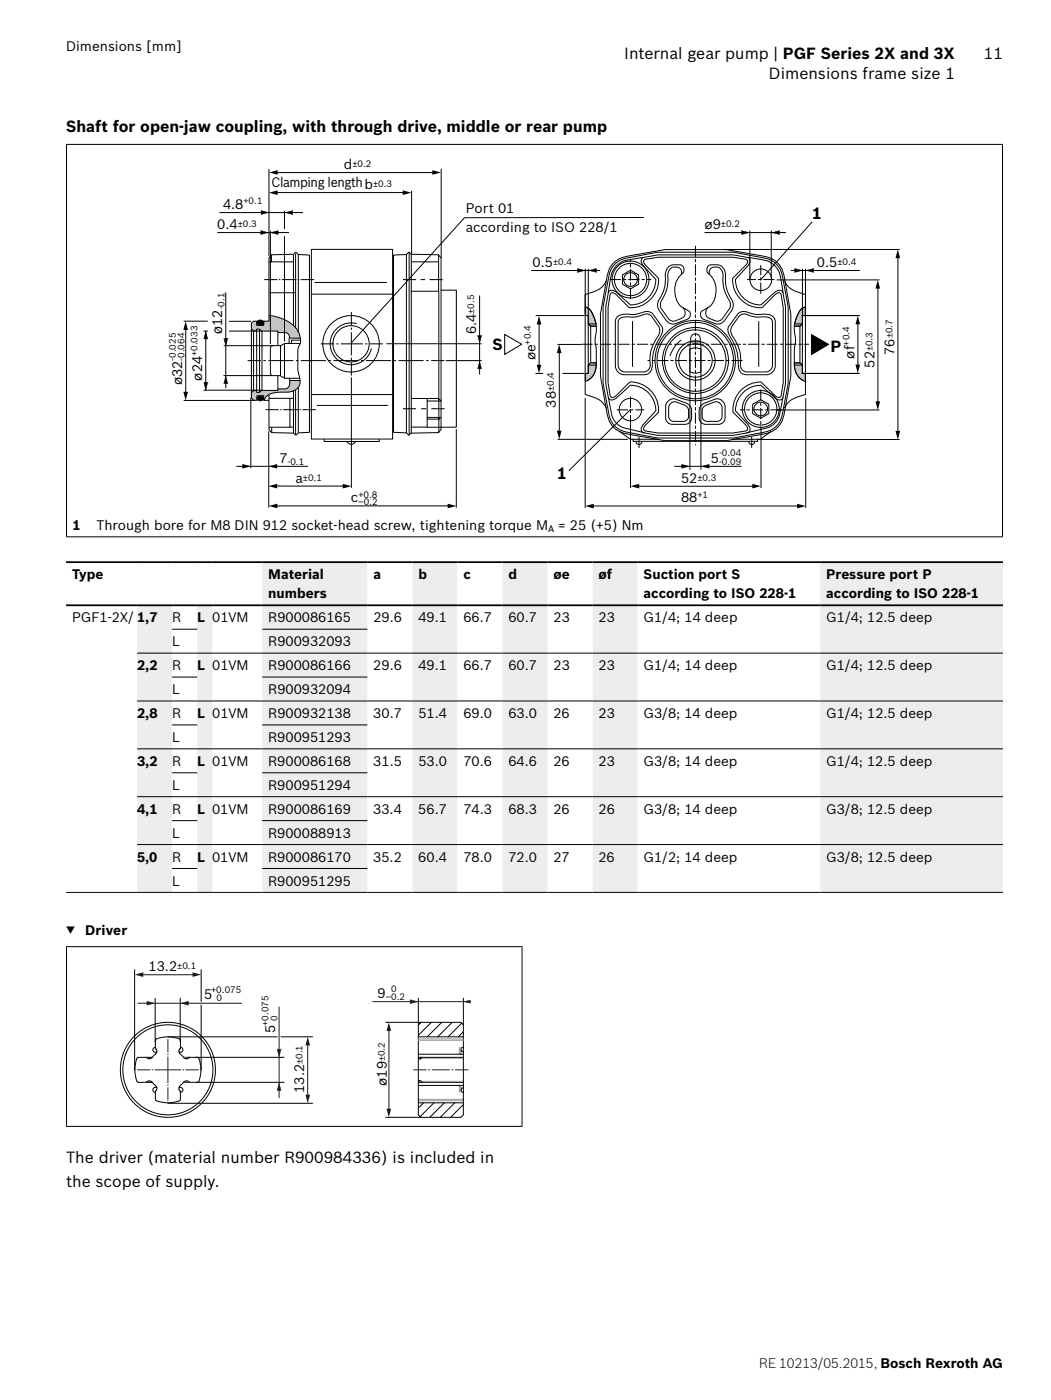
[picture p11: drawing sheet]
<svg xmlns="http://www.w3.org/2000/svg" width="210mm" height="280mm" viewBox="0 0 210 280" stroke-linecap="round" stroke-linejoin="round" font-family="sans-serif">
<path d="M13.2 28.9h187.2M13.3 29v78.3M200.3 29v78.3M13.2 107.4h187.2" fill="none" stroke="#000" stroke-width=".2"/>
<g fill="#c6c7c8">
<path d="M50.7 78.1h.6v.4h.6l.4-.4h3.2v-.3h1.7l.4-.3 .2-.4v-1h2.2a2.08 2.08 0 0 1-2.1 2.3l-2.3 .1a2.86 2.86 0 0 0-2.8 1.5v-.9h-1.5v1h-.6l-.4-.5v-1.1z"/>
<path d="M50.7 64.2h.6v.9h1.4v-.9h1.1l-.1-1.2a8.2 8.2 0 0 1 5.8 3.1l.5 1.5h-2.2l-.1-.6-.3-.4-1.9-.1v-.3h-3.2l-.4-.4h-.6v.4h-.6l-.4-.4v-1.2z"/>
</g>
<g fill="none" stroke="#000" stroke-width=".2">
<path d="M52.8 55.9h2.6M53.7 52.4h4.9M53.8 58.5h5.2M54.2 50.9v1.5M58.6 50.9v14.2M59.1 50.7v15M59.6 50.9v15.6M60.1 55.9h2.7M62.2 58.8h16.2M62.2 49.9h16.2v37.9h-16.2zM62.9 56.5h14.3M78.6 51l2.6-.1 .5-.5 .4 .4 5.5 .2 .5 .6v34.3l-.5 .6-5.5 .1-.4 .5-.5-.5-2.6-.1z"/>
<path d="M80.5 55.9h2.6M81.2 50.9v35.7M81.7 50.5v36.4M82.2 50.9v7.4M82.2 58.3h5.5v21.4h-5.5zM82.2 52.4h5.3M85.8 55.9h2.7M87.6 51v7.4M88.1 58h3.1v27.4h-5.8v-5.7M49.5 72.1h2.6M50.3 65.8l.4 .4h.6v-.4h.6l.4 .4h3.2v.3h1.7l.5 .5 .1 .6h2.2M50.7 66.2v11.9"/>
<path d="M51.3 66.2v11.9M51.5 79.5a.61 .61 0 0 1 .7-.3 .61 .61 0 0 1 .4 .7 .61 .61 0 0 1-.8 .3 .61 .61 0 0 1-.3-.7zM51.5 64.2a.6 .6 0 0 1 .9-.2 .6 .6 0 0 1 .1 .9 .6 .6 0 0 1-.8 .1 .6 .6 0 0 1-.2-.8zM51.9 65.8v12.7M52.3 66.3v11.7M53.7 79v6.9l.6 .6 4.4 .1 .4 .5 .5-.5 2.2-.1v-35.5l-2.2-.1-.5-.5-.4 .4-4.4 .2-.6 .6v12.6h-1v.9h-1.4v-.9h-.7l-.4 .4v15l.5 .5h.6v-1h1.4v1h1M53.8 79.7h4.8M53.8 63a7.5 7.5 0 0 1 5.9 3.6 2.91 2.91 0 0 1-.1 3l-.1 4.1 .2 1.3a2.32 2.32 0 0 1-.1 2.5 2.32 2.32 0 0 1-2.3 .9l-1.7 .1a2.86 2.86 0 0 0-2.8 1.5M54.3 69.2l1.8-.1-.1 6h-1.5l-.4-.2-.1-5.3zM55.5 66.5v2.5M55.5 75.1v2.7M56 75.2l.9 .5h3"/>
<path d="M56.8 68.7v7M57.8 67.7v.9M57.8 75.6a1.54 1.54 0 0 1-.6 2.2h-1.7v.3h-3.2l-.4 .4h-.6v-.4h-.6l-.4 .4M57.9 76.1h2.1M57.9 79.7v5.7h-4.2M58.6 78.1v8.5M59.1 78.1v8.8M59.6 77.5v9.1M60 68.7h-3.1l-.9 .5M60.1 68h-1.8v.7M62.3 78.9h16.1M64.1 68.8h2.7"/>
<path d="M70.2 62.4v2.7M70.2 72.5v2.6M71.2 64.7a4.2 4.2 0 0 0-5.1 3 4.2 4.2 0 0 0 3 5.1 4.2 4.2 0 0 0 5.1-3.1M73.8 68.8h2.7M82.2 79.7v6.9M86.1 72.1h2.7M53 81.9h2.7M54.3 85.5v1M57.9 85.4h.7M60.4 81.9h2.7M63.4 81.1h14.1M64.8 87.8v.5h11v-.5"/>
<path d="M71.1 88.3a.94 .94 0 0 1-.9 .5 .94 .94 0 0 1-.8-.4M80.5 81.7h2.6M82.2 85.4h3.1M85.4 80.2h2.7M85.4 83.8h2.3v2.7M86.2 81.7h2.6M88.1 80.2l-.4-.4v4.1l.3-.4h-2.6M133.6 80.1l.8-.3h.5l2.2 .8a1.72 1.72 0 0 1 1.1 1.4v1.6a1.3 1.3 0 0 1-1.3 1.3h-2.6a1.3 1.3 0 0 1-1.3-1.3v-2.3l.1-.5z"/>
<circle cx="70.1" cy="68.8" r="3.6"/>
<circle cx="70.1" cy="68.8" r="5.6"/>
</g>
<path d="M73.4 68.8h-.7" fill="none" stroke="#000" stroke-width=".2" stroke-dasharray=".4 .4" stroke-linecap="butt"/>
<path d="M72.5 68.8h-5.5" fill="none" stroke="#000" stroke-width=".2" stroke-dasharray="4.4 .4 .4 .4" stroke-linecap="butt"/>
<path d="M52.6 72.1h.8M70.2 65.5v.7" fill="none" stroke="#000" stroke-width=".2" stroke-dasharray=".5 .5" stroke-linecap="butt"/>
<path d="M53.6 72.1h32.3" fill="none" stroke="#000" stroke-width=".2" stroke-dasharray="5 .5 .5 .5" stroke-linecap="butt"/>
<path d="M70.2 66.4v5.8" fill="none" stroke="#000" stroke-width=".2" stroke-dasharray="4.6 .5 .5 .5" stroke-linecap="butt"/>
<path d="M59.8 55.9h-.4M56 81.9h.4" fill="none" stroke="#000" stroke-width=".2" stroke-dasharray=".3 .3" stroke-linecap="butt"/>
<path d="M56.6 81.9h3.7" fill="none" stroke="#000" stroke-width=".2" stroke-dasharray="3 .3 .3 .3" stroke-linecap="butt"/>
<path d="M85.2 81.7h-1.5" fill="none" stroke="#000" stroke-width=".2" stroke-dasharray="1 1" stroke-linecap="butt"/>
<path d="M59.2 55.9h-3.6" fill="none" stroke="#000" stroke-width=".2" stroke-dasharray="2.9 .3 .3 .3" stroke-linecap="butt"/>
<path d="M84.9 55.9h-1.3" fill="none" stroke="#000" stroke-width=".2" stroke-dasharray=".9 .9" stroke-linecap="butt"/>
<path d="M51.5 64.2a.6 .6 0 0 1 .9-.2 .6 .6 0 0 1 .1 .9 .6 .6 0 0 1-.8 .1 .6 .6 0 0 1-.2-.8zM51.5 79.5a.61 .61 0 0 1 .7-.3 .61 .61 0 0 1 .4 .7 .61 .61 0 0 1-.8 .3 .61 .61 0 0 1-.3-.7z" fill="#000"/>
<g fill="#c6c7c8" stroke="#000" stroke-width=".2" stroke-dasharray="4.2 .7 .7 .7" stroke-linecap="butt">
<path d="M117.5 73l.5-.4h1.1l-2.1 3.7-.1-1.6h.6z"/>
<path d="M116.9 61.4a2.49 2.49 0 0 1 1.8 2.1l.4 1.7z"/>
<path d="M116.9 61.4l2.2 3.8h-1.1l-.5-.4v-1.7h-.6z"/>
</g>
<path d="M119.1 72.6a3.6 3.6 0 0 1-2.1 3.7z" fill="#c6c7c8" stroke="#000" stroke-width=".2" stroke-dasharray="4.2 .7 .7 .7"/>
<path d="M121.9 55.9h8.2M126 59.8v-7.8M139 49.2v39.8M152 58.7v-5.6M154.7 55.9h-5.4M116.2 68.9h45.4M126 79.4v5.2M148.3 72.1h-18.8M152 77.9v7.8M123.3 82h5.4M156.1 82h-8.2" fill="none" stroke="#000" stroke-width=".2" stroke-dasharray="2.1 .5 .5 .5"/>
<g fill="none" stroke="#000" stroke-width=".2">
<path d="M121.1 56.2a4.6 4.6 0 0 1-3.4 2.5l-.8 .2v20l.8 .2a4.6 4.6 0 0 1 3.4 2.5M121.7 58.3a1.09 1.09 0 0 1 1.7 .3l2.6 2.4a5.1 5.1 0 0 0 5-5.1l-2.3-2.6a1.21 1.21 0 0 1-.3-1.7l3-.6h15.1l2.8 .5a.81 .81 0 0 1 .6 .6 .81 .81 0 0 1-.3 .8l-2.7 3a5.1 5.1 0 0 0 5.1 5.1l2.6-2.4a1.21 1.21 0 0 1 1.7-.3l.7 3.1v15.3l-.5 2.7a.81 .81 0 0 1-.7 .6 .81 .81 0 0 1-.8-.3l-3-2.6a5.1 5.1 0 0 0-5.1 5.1l2.4 2.5a1.21 1.21 0 0 1 .3 1.7l-3.1 .7h-15.1l-2.7-.5a.81 .81 0 0 1-.6-.6 .81 .81 0 0 1 .3-.9l2.6-2.9a5.1 5.1 0 0 0-5-5.1l-2.6 2.3a1.21 1.21 0 0 1-1.7 .3l-.7-3v-15.3zM122.6 52.6a5.6 5.6 0 0 1 3.4-1.5l6.9-1.2h12.2l6.9 1.2a4.9 4.9 0 0 1 4.8 4.8l1.2 6.9v12.4l-1.2 6.9a4.9 4.9 0 0 1-4.8 4.8l-6.9 1.2h-12.2l-6.9-1.2a4.9 4.9 0 0 1-4.8-4.8l-1.2-6.9v-12.4l1.4-8.1a4.2 4.2 0 0 1 1.2-2.1zM122.9 52.8a5.1 5.1 0 0 1 3.1-1.3l5.4-1.1h15.2l5.4 1.1a4.6 4.6 0 0 1 4.5 4.4l1 5.5v15.3l-1 5.4a4.6 4.6 0 0 1-4.5 4.5l-5.4 1h-15.2l-5.4-1a4.6 4.6 0 0 1-4.5-4.5l-1-5.4v-15.3l1.3-6.6a4 4 0 0 1 1.1-2zM124.4 55l1.6-1 1.6 1v1.8l-1.6 1-1.6-1zM128.6 51.5h-.2a11.8 11.8 0 0 0-4.5 1.1 4.4 4.4 0 0 0-2 3.6l-.4 2.3M136.1 54.9l.1-.4a1.02 1.02 0 0 0-.9-1.1 1.54 1.54 0 0 0-1.9 1.9 8.1 8.1 0 0 1-1.4 5.2l.1 1.2 1.5 2.1a1.24 1.24 0 0 0 1.4 .3l1.2-.5a1.26 1.26 0 0 0 .3-2M136.5 54.6a4.5 4.5 0 0 0-.4 6.7l1.5 .9a.99 .99 0 0 1-.3 1.7l-2.3 .8a1.61 1.61 0 0 1-1.9-.6l-1.4-2a2.33 2.33 0 0 1 .4-2.9l.6-1.3 .3-2a2.31 2.31 0 0 1 1.6-2.9h1.2a1 1 0 0 1 .7 1.6M149.4 51.5h.2a11.8 11.8 0 0 1 4.5 1.1 4.4 4.4 0 0 1 2 3.6l.4 2.3M116.9 61.4a2.5 2.5 0 0 1 1.8 2.1 6.3 6.3 0 0 1 .2 4.1l.2 2.4a9.3 9.3 0 0 1-.3 4.6 3.2 3.2 0 0 1-1.8 1.7M116.9 63.1h.6v1.7l.5 .4h1.1M117.5 64.8l.1 8.2h1.6"/>
<path d="M117.6 64.8h1.5M118 65.2v7.4M119.1 72.6h-1.1l-.5 .4v1.7h-.6M121.6 79.5l.6 3.3a3.7 3.7 0 0 0 2.4 2.8l4.2 1M123.2 63.5a2.69 2.69 0 0 1 2.8-.6h1.1l1.5-.5a1.79 1.79 0 0 1 1.8 .4l1.6 2.2a1.95 1.95 0 0 1-.1 2.5 9.2 9.2 0 0 0-1.6 5.7 1.67 1.67 0 0 1-1.6 1.8h-4a1.84 1.84 0 0 1-1.8-1.9v-8.7zM123.8 63.8a3.5 3.5 0 0 1 2.8-.4l1.9-.5a1.38 1.38 0 0 1 1.7 .3l1.4 2a1.72 1.72 0 0 1-.1 2 8.3 8.3 0 0 0-1.6 6.1 1.32 1.32 0 0 1-1.2 1.1h-3.9a1.39 1.39 0 0 1-1.3-1.3v-8.6zM126.4 64.3v9M136.1 68l-1.3 1.4-.9 1.7M137.9 69.1v-.7h2.1v.7M151.6 64.3v9M156.4 79.5l-.6 3.3a3.7 3.7 0 0 1-2.4 2.8l-4.2 1M133.9 80.8l.7-.4a4.4 4.4 0 0 1 2.8 1.1 2.57 2.57 0 0 1-.1 2.5l-.7 .3h-2a1 1 0 0 1-1-1v-1.8z"/>
<path d="M150.4 80.9l1.6-1 1.6 1v1.8l-1.6 1-1.6-1z"/>
<circle cx="126" cy="55.9" r="1.36"/>
<circle cx="126" cy="55.9" r="3.7"/>
<circle cx="126" cy="55.9" r="3.2"/>
<circle cx="152" cy="55.9" r="2.16"/>
<circle cx="138.9" cy="72.1" r="6.1"/>
<circle cx="138.9" cy="72.1" r="8"/>
<circle cx="138.9" cy="72.1" r="7.6"/>
<circle cx="126" cy="81.9" r="2.24"/>
<circle cx="152" cy="81.8" r="1.36"/>
<circle cx="152" cy="81.8" r="3.7"/>
<circle cx="152" cy="81.8" r="3.2"/>
</g>
<g fill="#c6c7c8" stroke="#000" stroke-width=".2">
<path d="M158.7 72.6h1.2l.4 .4v1.7h.6v1.6z"/>
<path d="M160.1 61.8l.8-.4-2.2 3.8a7.3 7.3 0 0 1 1.4-3.4z"/>
<path d="M160.9 61.4v1.7h-.6v1.7l-.4 .4h-1.2z"/>
</g>
<path d="M158.7 72.6l2.2 3.7a3.6 3.6 0 0 1-2.2-3.7z" fill="#c6c7c8" stroke="#000" stroke-width=".2" stroke-dasharray="4.2 .7 .7 .7" stroke-linecap="butt"/>
<g fill="none" stroke="#000" stroke-width=".2">
<path d="M53.7 33.8v17.4M55.2 38.5h25.6M55.2 34.5h31.5M82.2 38.2v12.6M88.1 33.8v17.8M43.4 46.5h14.3M43.8 42.5h16.7M45.1 58.6v19M54 46.2v22.6M56.8 42.2v3.6M56.8 47.2v21M95.8 59.1v15.8"/>
<path d="M106.1 54.1h13.8M116.9 53.7v9.4M117.5 53.7v9.4M122 58.7a.83 .83 0 0 1 1.2 .3l2.5 2.5a5.6 5.6 0 0 0 5.9-5.8l-2.6-2.6a.82 .82 0 0 1-.3-1.1l2.8-.6h15l2.8 .6a.82 .82 0 0 1-.3 1.1l-2.6 2.6a5.6 5.6 0 0 0 5.9 5.8l2.5-2.5a.83 .83 0 0 1 1.2-.3l.5 2.8v15.1l-.5 2.8a.83 .83 0 0 1-1.2-.3l-2.8-2.7a5.6 5.6 0 0 0-5.5 6l2.5 2.6a.82 .82 0 0 1 .3 1.1l-2.9 .5h-14.9l-2.8-.5a.82 .82 0 0 1 .3-1.1l2.6-2.5a5.6 5.6 0 0 0-5.6-6.1l-2.8 2.7a.83 .83 0 0 1-1.2 .3l-.5-2.8v-15.1zM128.7 43.5h-35.9l-22.6 25.1M140.8 46.5h16.2M141.4 54.6a4.5 4.5 0 0 1 .4 6.7l-1.5 .9a.99 .99 0 0 0 .3 1.7l2.3 .8a1.61 1.61 0 0 0 1.9-.6l1.4-2a2.33 2.33 0 0 0-.4-2.9l-.6-1.3-.3-2a2.31 2.31 0 0 0-1.6-2.9h-1.2a1 1 0 0 0-.7 1.6M141.8 54.9l-.1-.4a1.02 1.02 0 0 1 .9-1.1 1.54 1.54 0 0 1 1.9 1.9 8.1 8.1 0 0 0 1.4 5.2l-.1 1.2-1.5 2.1a1.24 1.24 0 0 1-1.4 .3l-1.2-.5a1.26 1.26 0 0 1-.3-2M144.4 49.9h35.4M149.8 46.1v9.8M154.1 46.1v9.8M155.2 56h20.6"/>
<path d="M156.8 56.2a4.6 4.6 0 0 0 3.4 2.5l.7 .2v20l-.7 .2a4.6 4.6 0 0 0-3.4 2.5M158 54.1h13.8M160.3 53.7v9.4M160.9 53.7v9.4M162.3 44.4l-10.3 11.6M175.4 57.4v23.2M179.4 51.3v35.2M36.8 64.2h4.7M37.1 65.7v13M40.7 78h11.8M40.7 66.2h.8M41.1 66.3v11.7"/>
<path d="M44.7 75.1h9.6M44.8 69.1h9.8M45.8 66.2h6.5M45.8 64.3h4.3M50.1 79.6v14M70.2 75.5v22.1M77.2 68.7h19M89.1 72.1h7.1M100.8 66.9l3.4 1.9-3.4 2.1zM107 74.7h1.5M107 63.1h9.8M107.7 64.6v8.7"/>
<path d="M111.4 68.9h4.8M111.8 70.3v16.2M112.4 74.7h4.4M116.9 79.6v22M137.9 69v25M137.9 69.8a2.44 2.44 0 0 1 2.1 0v4.6a2.54 2.54 0 0 1-2.1 0zM138 68.2a1.04 1.04 0 0 1 1-1.4 1.04 1.04 0 0 1 .9 1.4M140 69.1v24.8M147.4 62.8a2.04 2.04 0 0 1 2.4-.2l1 .3h1.1a3.1 3.1 0 0 1 2.7 .6l.3 .9v8.7a1.84 1.84 0 0 1-1.8 1.9h-3.9a1.83 1.83 0 0 1-1.7-2.3 9.1 9.1 0 0 0-1.7-5.6 1.74 1.74 0 0 1 0-2.1zM147.7 63.2a1.64 1.64 0 0 1 2.1-.1l1 .3h1a2.35 2.35 0 0 1 2.5 .7l.1 9a1.39 1.39 0 0 1-1.3 1.3h-3.9a1.34 1.34 0 0 1-1.3-1.5 8.2 8.2 0 0 0-1.7-6.1 1.63 1.63 0 0 1 .1-1.6zM158.7 73h1.6M158.8 72.6h1.1l.4 .4v1.7h.6"/>
<path d="M158.8 64.8h1.5M159.8 65.2v7.4M160.1 74.7h11.6M160.2 63.1h11.6M160.3 64.8v8.2M160.9 63.1h-.6v1.7l-.4 .4h-1.2M160.9 61.4a2.5 2.5 0 0 0-1.7 2.1 6.2 6.2 0 0 0-.3 4.1l-.2 2.4a9.3 9.3 0 0 0 .4 4.6 3.2 3.2 0 0 0 1.8 1.7M161 79.6v22M162.1 66.9l3.4 2-3.4 2zM171.4 64.5v8.7M36.8 80.1h13.8M47.2 93.3h14.3"/>
<path d="M53.7 86.2v15.3M55.1 97.2h13.7M91.2 85.8v15.7M111.4 87.9h14M123.8 86.3l2.1 1.6h5.6M125.9 81.9l-12.2 12.2M126 84.7v12.9M126.5 87.8v.5h24.9v-.5M127.4 97.3h23.2M128.3 88.3a.58 .58 0 0 1-.6 .6 .58 .58 0 0 1-.6-.5M134.7 93.3h13.5M140.1 81.1l.7-.5 2.2-.8a1.6 1.6 0 0 1 1.9 1.5v2.3a1.3 1.3 0 0 1-1.3 1.3h-2.6a1.3 1.3 0 0 1-1.3-1.3v-1.9z"/>
<path d="M140.5 81.5a4.4 4.4 0 0 1 2.7-1.1 1.28 1.28 0 0 1 1.1 1.1v1.8a1 1 0 0 1-1 1h-2a1 1 0 0 1-1-1v-1.2zM149.6 88.3a.58 .58 0 0 0 .6 .6 .58 .58 0 0 0 .6-.5M151.3 87.9h28.5M152.1 85.7v11.9M154.1 86.3l-2.2 1.6h-5.5M155.1 82h20.6M55.1 101.2h34.7M118.3 101.2h41.3"/>
<circle cx="139" cy="72.1" r="3.9"/>
<circle cx="139" cy="72.1" r="3.3"/>
<circle cx="139" cy="72.1" r="6.6"/>
</g>
<path d="M127.7 89.5v-2.1M150.2 89.5v-2.1" fill="none" stroke="#000" stroke-width=".2" stroke-dasharray="2.1 .5 .5 .5"/>
<g fill="#000">
<path d="M53.7 38.5l1.8-.4v.9zM53.7 34.5l1.8-.5v1zM80.5 38.1l1.7 .4-1.7 .5zM86.4 34l1.7 .5-1.7 .5zM175.4 56l.5 1.7h-1zM179.4 49.9l.5 1.7h-1zM36.6 78.4h1l-.5 1.7zM37.1 64.3l.5 1.7h-1zM107.2 73h1l-.5 1.7zM107.7 63.2l.5 1.7h-1zM111.7 68.9l.5 1.7h-.9zM162.1 66.9l3.4 2-3.4 2z"/>
<path d="M170.9 72.9h1l-.5 1.7zM171.4 63.1l.5 1.8h-1zM53.7 97.2l1.7-.4v.9zM68.5 96.8l1.7 .4-1.7 .5zM111.3 86.1h.9l-.5 1.8zM126 97.2l1.7-.4v.9zM150.3 96.8l1.7 .4-1.7 .5zM174.9 80.3h1l-.5 1.7zM178.9 86.2h1l-.5 1.7zM53.7 101.2l1.7-.5v1zM89.5 100.7l1.7 .5-1.7 .5zM116.9 101.2l1.7-.4v.9z"/>
<path d="M159.3 100.8l1.7 .4-1.7 .5z"/>
<path d="M52.1 46.1v.9l1.6-.5zM52.2 46.2l1.1 .3-1.1 .3z"/>
<path d="M52.1 42.1v.9l1.7-.5zM52.2 42.2l1.2 .3-1.2 .3z"/>
<path d="M53.9 46.5l1.7 .5v-.9zM54.3 46.5l1.2-.3v.6z"/>
<path d="M56.8 42.5l1.7 .5v-.9zM57.3 42.5l1.1-.3v.6z"/>
<path d="M115.3 53.6v.9l1.7-.4zM115.5 53.8l1.1 .3-1.1 .3z"/>
<path d="M117.5 54.1l1.7 .4v-.9zM117.9 54.1l1.2-.3v.6z"/>
<path d="M148.1 46.1v.9l1.7-.5zM148.2 46.2l1.2 .3-1.2 .3z"/>
<path d="M154.1 46.5l1.7 .5v-.9zM154.5 46.5l1.2-.3v.6z"/>
<path d="M158.7 53.6v.9l1.7-.4zM158.9 53.8l1.1 .3-1.1 .3z"/>
<path d="M160.9 54.1l1.7 .4v-.9zM161.3 54.1l1.2-.3v.6z"/>
<path d="M41.1 66.1l-.4 1.7h.9zM41.1 66.6l.3 1.1h-.6z"/>
<path d="M40.7 76.4l.4 1.7 .5-1.7zM40.8 76.5h.6l-.3 1.2z"/>
<path d="M45.1 75.1l-.4 1.7h.9zM45.1 75.5l.3 1.2h-.6z"/>
<path d="M44.7 67.6l.4 1.7 .5-1.7zM44.8 67.7h.6l-.3 1.2z"/>
<path d="M95.8 72.1l-.4 1.7h.9zM95.8 72.5l.3 1.2h-.6z"/>
<path d="M95.4 67.1l.4 1.6 .5-1.6zM95.5 67.2h.6l-.3 1.1z"/>
<path d="M48.4 92.8v.9l1.7-.4zM48.5 93l1.2 .3-1.2 .3z"/>
<path d="M53.7 93.3l1.7 .4v-.9zM54.1 93.3l1.2-.3v.6z"/>
<path d="M136.2 92.8v.9l1.7-.4zM136.3 93l1.1 .3-1.1 .3z"/>
<path d="M140 93.3l1.7 .4v-.9zM140.5 93.3l1.1-.3v.6z"/>
</g>
<g fill="#000">
<path d="M52.1 46.1l1.4 .4-1.4 .4zM52.2 42.1l1.4 .4-1.4 .4zM54.1 46.5l1.5-.4v.8zM57 42.5l1.5-.4v.8zM115.4 53.7l1.4 .4-1.4 .4zM117.7 54.1l1.5-.4v.8zM148.2 46.1l1.4 .4-1.4 .4zM154.3 46.5l1.4-.4v.8zM158.8 53.7l1.4 .4-1.4 .4zM161.1 54.1l1.5-.4v.8zM41.1 66.4l.4 1.4h-.8zM40.7 76.5h.8l-.4 1.4z"/>
<path d="M45.1 75.3l.4 1.4h-.8zM44.7 67.7h.8l-.4 1.4zM95.8 72.3l.4 1.5h-.8zM95.4 67.1h.8l-.4 1.4zM48.5 92.9l1.4 .4-1.4 .3zM53.9 93.3l1.4-.4v.7zM136.2 92.9l1.4 .4-1.4 .3zM140.3 93.3l1.4-.4v.7z"/>
</g>
<path d="M52.4 112.4h21v8.7h-21zM82.4 112.4h9v8.7h-9zM100.4 112.4h9v8.7h-9zM118.4 112.4h9v8.7h-9zM163.9 112.4h36.5v8.7h-36.5zM27.4 121.1h7v4.7h-7zM39.4 121.1h3v9.5h-3zM52.4 121.1h21v4.7h-21zM82.4 121.1h9v9.5h-9zM100.4 121.1h9v9.5h-9zM118.4 121.1h9v9.5h-9zM163.9 121.1h36.5v9.5h-36.5zM27.4 125.8h7v4.8h-7zM52.4 125.8h21v4.8h-21zM27.4 130.6h7v9.6h-7zM39.4 130.6h3v9.6h-3zM52.4 130.6h21v4.8h-21zM82.4 130.6h9v9.6h-9zM100.4 130.6h9v9.6h-9zM118.4 130.6h9v9.6h-9zM163.9 130.6h36.5v9.6h-36.5zM52.4 135.4h21v4.8h-21zM27.4 140.2h7v4.8h-7zM39.4 140.2h3v9.6h-3zM52.4 140.2h21v4.8h-21zM82.4 140.2h9v9.6h-9zM100.4 140.2h9v9.6h-9zM118.4 140.2h9v9.6h-9zM163.9 140.2h36.5v9.6h-36.5zM27.4 145h7v4.8h-7zM52.4 145h21v4.8h-21zM27.4 149.8h7v9.5h-7zM39.4 149.8h3v9.5h-3zM52.4 149.8h21v4.8h-21zM82.4 149.8h9v9.5h-9zM100.4 149.8h9v9.5h-9zM118.4 149.8h9v9.5h-9zM163.9 149.8h36.5v9.5h-36.5zM52.4 154.6h21v4.7h-21zM27.4 159.3h7v4.8h-7zM39.4 159.3h3v9.6h-3zM52.4 159.3h21v4.8h-21zM82.4 159.3h9v9.6h-9zM100.4 159.3h9v9.6h-9zM118.4 159.3h9v9.6h-9zM163.9 159.3h36.5v9.6h-36.5zM27.4 164.1h7v4.8h-7zM52.4 164.1h21v4.8h-21zM27.4 168.9h7v9.6h-7zM39.4 168.9h3v9.6h-3zM52.4 168.9h21v4.8h-21zM82.4 168.9h9v9.6h-9zM100.4 168.9h9v9.6h-9zM118.4 168.9h9v9.6h-9zM163.9 168.9h36.5v9.6h-36.5zM52.4 173.7h21v4.8h-21z" fill="#eceded"/>
<g fill="none" stroke="#000" stroke-width=".2">
<path d="M27.4 130.6h173M34.4 125.8h5M34.4 135.4h5M52.4 125.8h21M52.4 135.4h21M27.4 140.2h173M27.4 149.8h173M27.4 159.3h173M34.4 145h5M34.4 154.6h5M52.4 145h21M52.4 154.6h21"/>
<path d="M13.2 178.5h187.2M27.4 168.9h173M34.4 164.1h5M34.4 173.7h5M52.4 164.1h21M52.4 173.7h21M13.2 189.3h91.2M13.3 189.4v35.8M104.3 189.4v35.8M77.1 204.5h7M13.2 225.3h91.2M77.1 223.5h7"/>
</g>
<path d="M13.2 112.4h187.2M13.2 121.1h187.2" fill="none" stroke="#000" stroke-width=".35"/>
<path d="M77.7 205.9v16.2" fill="none" stroke="#1d1d1b" stroke-width=".2"/>
<g fill="#1d1d1b">
<path d="M77.2 221.7h1l-.5 1.8z"/>
<path d="M77.7 204.5l.5 1.7h-1z"/>
</g>
<path d="M33.5 207.4h21.9M56.1 207.4h6.4M33.5 220.7h29" fill="none" stroke="#000" stroke-width=".2"/>
<path d="M61.5 208.8v10.4" fill="none" stroke="#1d1d1b" stroke-width=".2"/>
<g fill="#1d1d1b">
<path d="M61.5 207.4l.5 1.7h-1z"/>
<path d="M61 218.9h1l-.5 1.8z"/>
</g>
<path d="M39.2 211.5h17.6M39.3 216.5h17.5" fill="none" stroke="#000" stroke-width=".2"/>
<path d="M55.8 201.3v18.3" fill="none" stroke="#1d1d1b" stroke-width=".2"/>
<g fill="#1d1d1b">
<path d="M55.8 216.7l.3 1.4h-.7z"/>
<path d="M55.4 209.8h.7l-.3 1.5z"/>
</g>
<g fill="#1d1d1b">
<path d="M55.8 216.5l-.5 1.7h.9zM55.8 216.9l.3 1.1h-.6z"/>
<path d="M55.3 209.8l.5 1.7 .4-1.7zM55.5 209.9h.6l-.3 1.2z"/>
</g>
<path d="M26.9 193.9v20.2M40.2 193.9v6.4M40.2 201v13.1" fill="none" stroke="#000" stroke-width=".2"/>
<path d="M28.3 194.9h10.5" fill="none" stroke="#1d1d1b" stroke-width=".2"/>
<g fill="#1d1d1b">
<path d="M26.9 194.9l1.7-.4v.9z"/>
<path d="M38.5 194.5l1.7 .4-1.7 .5z"/>
</g>
<path d="M31 199.7v8.7M36 199.7v8.6" fill="none" stroke="#000" stroke-width=".2"/>
<path d="M27.5 200.7h20.9" fill="none" stroke="#1d1d1b" stroke-width=".2"/>
<g fill="#1d1d1b">
<path d="M36.2 200.7l1.4-.4v.7z"/>
<path d="M29.4 200.3l1.4 .3-1.4 .4z"/>
</g>
<g fill="#1d1d1b">
<path d="M36 200.7l1.7 .4v-.9zM36.4 200.7l1.2-.4v.7z"/>
<path d="M29.3 200.2v.9l1.7-.5zM29.4 200.3l1.2 .3-1.2 .4z"/>
</g>
<path d="M83.6 199.6v5.3M92.6 199.6v5.4" fill="none" stroke="#000" stroke-width=".2"/>
<path d="M74.4 200.3h19.6" fill="none" stroke="#1d1d1b" stroke-width=".2"/>
<g fill="#1d1d1b">
<path d="M92.8 200.3l1.2-.3v.7z"/>
<path d="M92.6 200.3l1.4-.3v.1l-1 .2 1 .3v.1z"/>
<path d="M81.9 199.9v.9l1.7-.5zM82 200l1.2 .3-1.2 .3z"/>
</g>
<path d="M82 200l1.4 .3-1.4 .4z" fill="#1d1d1b"/>
<g fill="none" stroke="#999" stroke-width=".2">
<path d="M29.2 211.5h.3M29.3 211.5h.2M29.3 216.4h.2M29.5 216.4l-.3 .1M29.5 216.4l.6-.1 .2 .2M30.3 211.5l-.4 .1-.4-.1M36.8 211.5l.4 .1 .4-.1M37.6 216.4l.3 .1M37.6 216.4l-.4-.1-.4 .2M37.6 216.4h.2M37.6 211.5h.2M37.9 211.5h-.3"/>
<path d="M83.6 219.9h9M83.6 208.1h9M83.6 207.8h9M84 216.2l.1 .3M84.1 211.5l-.1 .3M84.2 216.3h8.4M84.2 211.7h8.4M91.8 209.6l.3 .1M91.8 218.3h.4M91.8 209.6l.1 .3M91.8 209.6v1.1l.1-.1v-.7M91.8 217.2v1.1"/>
<path d="M91.8 209.6h.4M91.8 217.2l.1 .1v.7M91.9 218l.2 .2M91.9 218l-.1 .3M92 217.1l.2 .8M92.1 218.2l-.3 .1M92.1 218.2h.1M92.1 209.7v.1M92.1 209.7h.1M92.1 209.7l-.2 .2M92.1 218.1v.1M92.2 210l-.2 .8"/>
<path d="M83.6 220.2h9"/>
</g>
<g fill="none" stroke="#000" stroke-width=".2">
<path d="M29.2 216.5a.91 .91 0 0 1 1.2 0M29.3 216.4h.1M30.4 211.5a.7 .7 0 0 1-1 .1l-.2-.1M30.4 211.5h-2.9a5.9 5.9 0 0 0 0 4.9l2.9 .1M31 209.5a.5 .5 0 0 0-.4 .6 .5 .5 0 0 0 .7 .3M31.3 217.6a.5 .5 0 0 0-.7 .2 .5 .5 0 0 0 .4 .7M35.8 217.6a.5 .5 0 0 1 .7 .2 .5 .5 0 0 1-.5 .7M36 209.5a.5 .5 0 0 1 .5 .6 .5 .5 0 0 1-.7 .3M36.7 211.5h2.9a5.9 5.9 0 0 1 0 4.9l-2.9 .1M36.7 211.5l-.4-.5a.9 .9 0 0 1-.3-1.4v-1.7a6 6 0 0 0-4.9 0l-.1 1.7 .2 .3a.77 .77 0 0 1-.4 1.1l-.4 .5M36.7 211.5a.7 .7 0 0 0 1 .1l.2-.1M36.7 216.5l-.4 .4a.9 .9 0 0 0-.3 1.4v1.7a6 6 0 0 1-4.9 0l-.1-1.7 .2-.2a.77 .77 0 0 0-.4-1.2l-.4-.4"/>
<path d="M37.9 216.5l-.2-.2a.7 .7 0 0 0-1 .2M83.6 216.5h9M83.6 210.8h9M83.6 211.5h9M83.6 217.1h9M83.6 207.4h9M83.6 216.2h.4l.4 .3M84.1 204.5l-.5 .5M84.4 211.5l-.4 .3h-.4M86.2 204.5l-2.6 2.6M88.3 204.5l-2.9 2.9M90.3 204.5l-2.9 2.9"/>
<path d="M91.8 210.7l.2 .1M92 217.1l-.2 .1M92.1 204.5l.5 .5v18l-.5 .5M92.1 204.5h-8l-.5 .5v18l.5 .5h8M92.3 204.6l-2.8 2.8M92.6 217.6l-.3 .1-.2 .4 .1 .2 .4 .2M92.6 209.5l-.4 .1-.1 .2 .2 .4 .3 .2M92.6 206.4l-1 1M83.6 220.6h9M84.6 220.6l-1 1M86.7 220.6l-2.8 2.7M88.8 220.6l-2.9 2.9"/>
<path d="M90.9 220.6l-2.9 2.9M92.6 220.9l-2.6 2.6"/>
<circle cx="33.5" cy="214" r="9"/>
<circle cx="33.5" cy="214" r="9.5"/>
</g>
<path d="M27.4 214h2.6M30.9 214h5.3M33.5 207.8v2.7M33.5 211.3v5.3M33.5 217.5v2.6M37.1 214h2.6M82.6 214h2.6M90.9 214h2.7" fill="none" stroke="#1d1d1b" stroke-width=".2"/>
<path d="M30.6 214h-.4M33.5 216.9v.4M33.5 211v-.4M36.5 214h.4" fill="none" stroke="#1d1d1b" stroke-width=".2" stroke-dasharray=".3 .3" stroke-linecap="butt"/>
<path d="M90.6 214h-.6" fill="none" stroke="#1d1d1b" stroke-width=".2" stroke-dasharray=".4 .4" stroke-linecap="butt"/>
<path d="M89.9 214h-4.5" fill="none" stroke="#1d1d1b" stroke-width=".2" stroke-dasharray="3.6 .4 .4 .4" stroke-linecap="butt"/>
<g font-size="3.2">
<text x="124.7" y="11.9">Internal gear pump | PGF Series 2X and 3X</text>
<text x="196.6" y="11.9">11</text>
<text x="153.6" y="15.7">Dimensions frame size 1</text>
<text x="13.2" y="26.4">Shaft for open-jaw coupling, with through drive, middle or rear pump</text>
<text x="162.3" y="43.7">1</text>
<text x="44.4" y="66.7" transform="rotate(-90 44.4 66.7)">ø</text>
<text x="98.4" y="70">S</text>
<text x="165.9" y="70.4">P</text>
<text x="111.3" y="95.8">1</text>
<text x="13.2" y="232.6">The driver (material number R900984336) is included in</text>
<text x="13.2" y="237.4">the scope of supply.</text>
</g>
<g font-size="2.7">
<text x="13.2" y="10.3">Dimensions [mm]</text>
<text x="68.7" y="33.8">d</text>
<text x="44.6" y="41.8">4.8</text>
<text x="54.2" y="37.4">Clamping lengthb</text>
<text x="43.4" y="45.8">0.4</text>
<text x="93.1" y="42.6">Port 01</text>
<text x="93.1" y="46.5">according to ISO 228/1</text>
<text x="140.8" y="45.8">ø9</text>
<text x="106.4" y="53.4">0.5</text>
<text x="163.2" y="53.4">0.5</text>
<text x="44.4" y="65.2" transform="rotate(-90 44.4 65.2)">12</text>
<text x="95.1" y="66.8" transform="rotate(-90 95.1 66.8)">6.4</text>
<text x="170.7" y="71.7" transform="rotate(-90 170.7 71.7)">øf</text>
<text x="178.7" y="70.9" transform="rotate(-90 178.7 70.9)">76</text>
<text x="36.4" y="77" transform="rotate(-90 36.4 77)">ø32</text>
<text x="40.4" y="76.1" transform="rotate(-90 40.4 76.1)">ø24</text>
<text x="107" y="72.1" transform="rotate(-90 107 72.1)">øe</text>
<text x="174.7" y="73.5" transform="rotate(-90 174.7 73.5)">52</text>
<text x="111" y="81.5" transform="rotate(-90 111 81.5)">38</text>
<text x="55.8" y="92.6">7</text>
<text x="142.1" y="92.6">5</text>
<text x="59" y="96.5">a</text>
<text x="70.1" y="100.5">c</text>
<text x="136.1" y="100.5">88</text>
<text x="136.1" y="96.5">52</text>
<text x="14.5" y="106">1</text>
<text x="19.3" y="106">Through bore for M8 DIN 912 socket-head screw, tightening torque M</text>
<text x="111.5" y="106">= 25 (+5) Nm</text>
<text x="14.4" y="115.8">Type</text>
<text x="53.6" y="115.8">Material</text>
<text x="53.6" y="119.7">numbers</text>
<text x="74.6" y="115.8">a</text>
<text x="83.6" y="115.8">b</text>
<text x="92.6" y="115.8">c</text>
<text x="101.6" y="115.8">d</text>
<text x="110.6" y="115.8">øe</text>
<text x="119.6" y="115.8">øf</text>
<text x="128.6" y="115.8">Suction port S</text>
<text x="128.6" y="119.7">according to ISO 228-1</text>
<text x="165.1" y="115.8">Pressure port P</text>
<text x="165.1" y="119.7">according to ISO 228-1</text>
<text x="14.4" y="124.5">PGF1-2X/ 1,7</text>
<text x="34.4" y="124.5">R</text>
<text x="39.4" y="124.5">L 01VM</text>
<text x="53.6" y="124.5">R900086165</text>
<text x="74.6" y="124.5">29.6</text>
<text x="83.6" y="124.5">49.1</text>
<text x="92.6" y="124.5">66.7</text>
<text x="101.6" y="124.5">60.7</text>
<text x="110.6" y="124.5">23</text>
<text x="119.6" y="124.5">23</text>
<text x="128.6" y="124.5">G1/4; 14 deep</text>
<text x="165.1" y="124.5">G1/4; 12.5 deep</text>
<text x="34.4" y="129.3">L</text>
<text x="53.6" y="129.3">R900932093</text>
<text x="27.4" y="134">2,2</text>
<text x="34.4" y="134">R</text>
<text x="39.4" y="134">L 01VM</text>
<text x="53.6" y="134">R900086166</text>
<text x="74.6" y="134">29.6</text>
<text x="83.6" y="134">49.1</text>
<text x="92.6" y="134">66.7</text>
<text x="101.6" y="134">60.7</text>
<text x="110.6" y="134">23</text>
<text x="119.6" y="134">23</text>
<text x="128.6" y="134">G1/4; 14 deep</text>
<text x="165.1" y="134">G1/4; 12.5 deep</text>
<text x="27.4" y="143.6">2,8</text>
<text x="34.4" y="143.6">R</text>
<text x="34.4" y="138.8">L</text>
<text x="39.4" y="143.6">L 01VM</text>
<text x="53.6" y="143.6">R900932138</text>
<text x="53.6" y="138.8">R900932094</text>
<text x="74.6" y="143.6">30.7</text>
<text x="83.6" y="143.6">51.4</text>
<text x="92.6" y="143.6">69.0</text>
<text x="101.6" y="143.6">63.0</text>
<text x="110.6" y="143.6">26</text>
<text x="119.6" y="143.6">23</text>
<text x="128.6" y="143.6">G3/8; 14 deep</text>
<text x="165.1" y="143.6">G1/4; 12.5 deep</text>
<text x="34.4" y="148.4">L</text>
<text x="53.6" y="148.4">R900951293</text>
<text x="27.4" y="153.2">3,2</text>
<text x="34.4" y="153.2">R</text>
<text x="39.4" y="153.2">L 01VM</text>
<text x="53.6" y="153.2">R900086168</text>
<text x="74.6" y="153.2">31.5</text>
<text x="83.6" y="153.2">53.0</text>
<text x="92.6" y="153.2">70.6</text>
<text x="101.6" y="153.2">64.6</text>
<text x="110.6" y="153.2">26</text>
<text x="119.6" y="153.2">23</text>
<text x="128.6" y="153.2">G3/8; 14 deep</text>
<text x="165.1" y="153.2">G1/4; 12.5 deep</text>
<text x="34.4" y="158">L</text>
<text x="53.6" y="158">R900951294</text>
<text x="27.4" y="162.8">4,1</text>
<text x="34.4" y="167.6">L</text>
<text x="34.4" y="162.8">R</text>
<text x="39.4" y="162.8">L 01VM</text>
<text x="53.6" y="167.6">R900088913</text>
<text x="53.6" y="162.8">R900086169</text>
<text x="74.6" y="162.8">33.4</text>
<text x="83.6" y="162.8">56.7</text>
<text x="92.6" y="162.8">74.3</text>
<text x="101.6" y="162.8">68.3</text>
<text x="110.6" y="162.8">26</text>
<text x="119.6" y="162.8">26</text>
<text x="128.6" y="162.8">G3/8; 14 deep</text>
<text x="165.1" y="162.8">G3/8; 12.5 deep</text>
<text x="27.4" y="172.3">5,0</text>
<text x="34.4" y="172.3">R</text>
<text x="39.4" y="172.3">L 01VM</text>
<text x="53.6" y="172.3">R900086170</text>
<text x="74.6" y="172.3">35.2</text>
<text x="83.6" y="172.3">60.4</text>
<text x="92.6" y="172.3">78.0</text>
<text x="101.6" y="172.3">72.0</text>
<text x="110.6" y="172.3">27</text>
<text x="119.6" y="172.3">26</text>
<text x="128.6" y="172.3">G1/2; 14 deep</text>
<text x="165.1" y="172.3">G3/8; 12.5 deep</text>
<text x="34.4" y="177.1">L</text>
<text x="53.6" y="177.1">R900951295</text>
<text x="13.2" y="187.1">▼</text>
<text x="17" y="187.1">Driver</text>
<text x="29.7" y="194.2">13.2</text>
<text x="40.8" y="199.9">5</text>
<text x="75.4" y="199.6">9</text>
<text x="55" y="206.6" transform="rotate(-90 55 206.6)">5</text>
<text x="60.8" y="218.6" transform="rotate(-90 60.8 218.6)">13.2</text>
<text x="77.3" y="217.2" transform="rotate(-90 77.3 217.2)">ø19</text>
<text x="151.7" y="273.6">RE 10213/05.2015, Bosch Rexroth AG</text>
</g>
<g font-size="1.8">
<text x="70.4" y="33.5">±0.2</text>
<text x="48.6" y="40.9">+0.1</text>
<text x="74.5" y="37.5">±0.3</text>
<text x="47.5" y="45.5">±0.3</text>
<text x="144" y="45.5">±0.2</text>
<text x="110.5" y="53">±0.4</text>
<text x="167.3" y="53">±0.4</text>
<text x="44.8" y="61.9" transform="rotate(-90 44.8 61.9)">-0.1</text>
<text x="94.8" y="62.8" transform="rotate(-90 94.8 62.8)">±0.5</text>
<text x="39.4" y="71.2" transform="rotate(-90 39.4 71.2)">+0.033</text>
<text x="106.1" y="68.9" transform="rotate(-90 106.1 68.9)">+0.4</text>
<text x="169.8" y="69.1" transform="rotate(-90 169.8 69.1)">+0.4</text>
<text x="174.4" y="70.3" transform="rotate(-90 174.4 70.3)">±0.3</text>
<text x="178.4" y="67.7" transform="rotate(-90 178.4 67.7)">±0.7</text>
<text x="35.1" y="72.1" transform="rotate(-90 35.1 72.1)">-0.025</text>
<text x="36.9" y="72.1" transform="rotate(-90 36.9 72.1)">-0.064</text>
<text x="110.7" y="78.2" transform="rotate(-90 110.7 78.2)">±0.4</text>
<text x="57.5" y="93">-0.1</text>
<text x="143.7" y="93">-0.09</text>
<text x="143.7" y="91.3">-0.04</text>
<text x="60.5" y="96.2">±0.1</text>
<text x="71.6" y="100.9">–0.2</text>
<text x="71.6" y="99.5">+0.8</text>
<text x="139.3" y="99.5">+1</text>
<text x="139.3" y="96.2">±0.3</text>
<text x="109.5" y="106.4">A</text>
<text x="35.4" y="193.9">±0.1</text>
<text x="42.2" y="198.5">+0.075</text>
<text x="43.2" y="200.3">0</text>
<text x="77.1" y="200.1">–0.2</text>
<text x="78.2" y="198.5">0</text>
<text x="53.7" y="205.2" transform="rotate(-90 53.7 205.2)">+0.075</text>
<text x="55.4" y="204.1" transform="rotate(-90 55.4 204.1)">0</text>
<text x="60.4" y="212.8" transform="rotate(-90 60.4 212.8)">±0.1</text>
<text x="76.9" y="212.3" transform="rotate(-90 76.9 212.3)">±0.2</text>
</g>
</svg>
